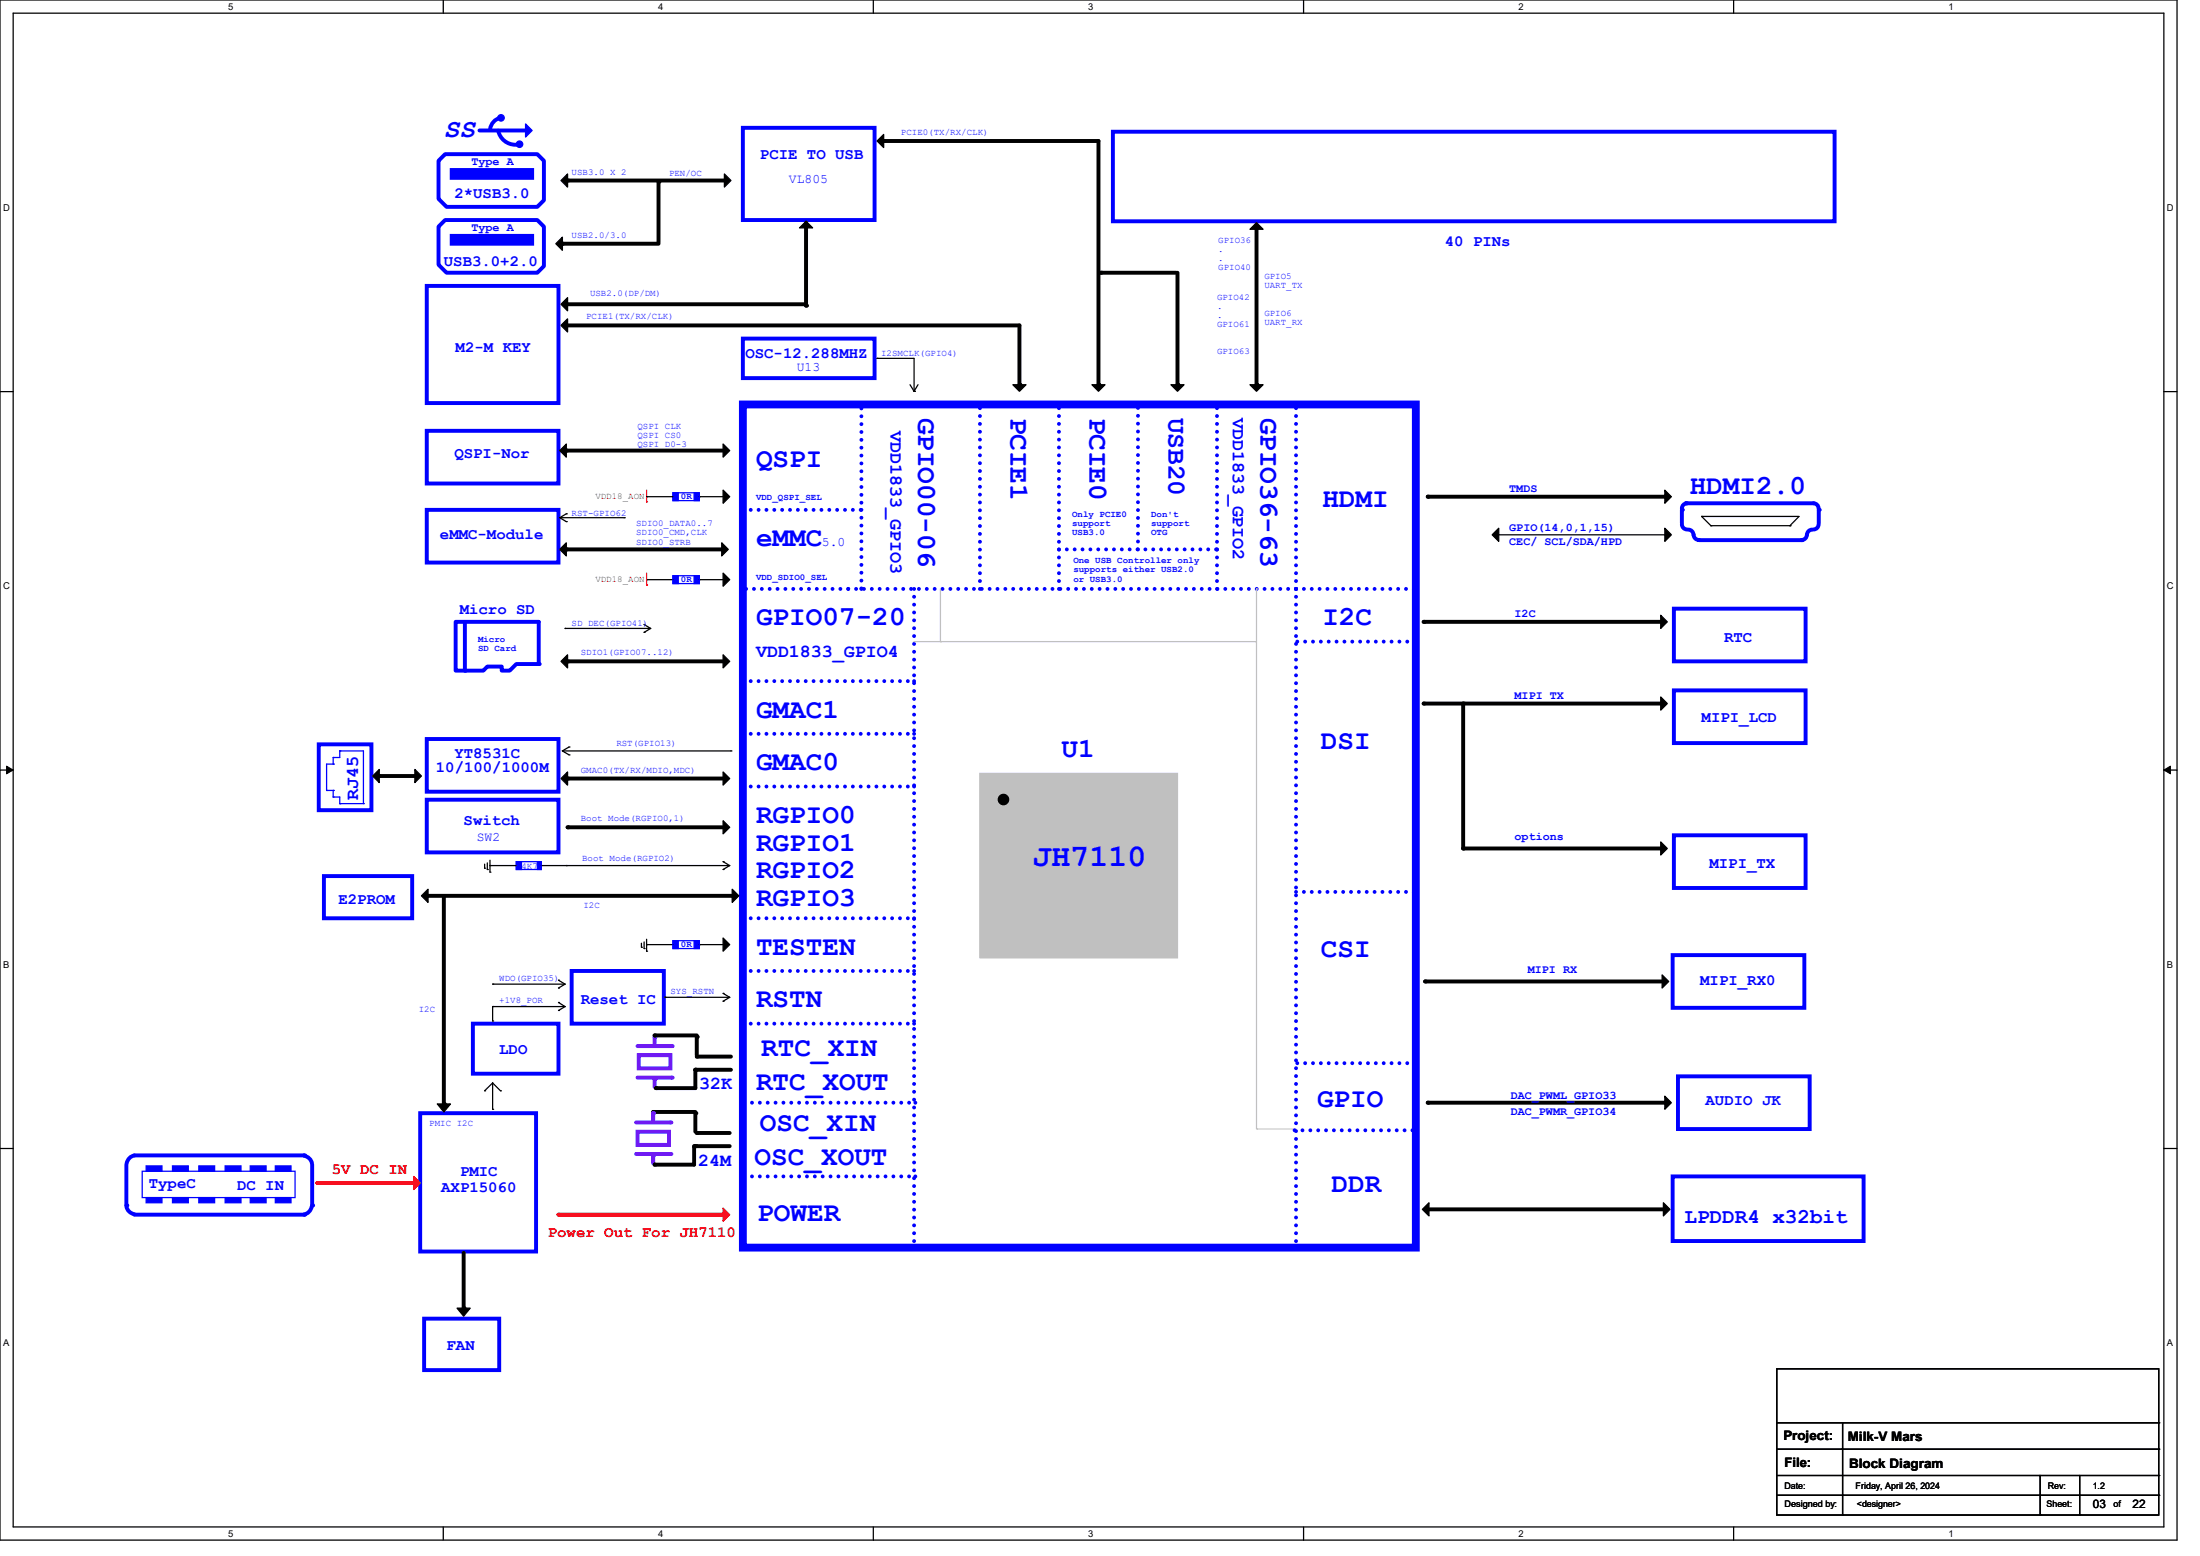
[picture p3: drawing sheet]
<svg xmlns="http://www.w3.org/2000/svg" width="297mm" height="210mm" viewBox="0 0 297 210" stroke-linecap="round" stroke-linejoin="round" font-family="sans-serif">
<path d="M0 0h293.9v207.9h-293.9zM1.8 1.8h290.3v204.3h-290.3z" fill="none" stroke="#000" stroke-width=".17"/>
<g fill="#fff">
<path d="M30.8 .2h.7v1.4h-.7z"/>
<path d="M30.8 206.3h.7v1.4h-.7z"/>
</g>
<path d="M59.8 0v1.8M59.8 206.1v1.8" fill="none" stroke="#000" stroke-width=".17"/>
<g fill="#fff">
<path d="M88.9 .2h.7v1.4h-.7z"/>
<path d="M88.9 206.3h.7v1.4h-.7z"/>
</g>
<path d="M117.9 0v1.8M117.9 206.1v1.8" fill="none" stroke="#000" stroke-width=".17"/>
<g fill="#fff">
<path d="M146.9 .2h.7v1.4h-.7z"/>
<path d="M146.9 206.3h.7v1.4h-.7z"/>
</g>
<path d="M176 0v1.8M176 206.1v1.8" fill="none" stroke="#000" stroke-width=".17"/>
<g fill="#fff">
<path d="M205 .2h.7v1.4h-.7z"/>
<path d="M205 206.3h.7v1.4h-.7z"/>
</g>
<path d="M234 0v1.8M234 206.1v1.8" fill="none" stroke="#000" stroke-width=".17"/>
<g fill="#fff">
<path d="M263.1 .2h.7v1.4h-.7z"/>
<path d="M263.1 206.3h.7v1.4h-.7z"/>
<path d="M.4 27.3h1v1.4h-1z"/>
<path d="M292.6 27.3h.9v1.4h-.9z"/>
<path d="M.4 78.4h1v1.4h-1z"/>
<path d="M292.6 78.4h.9v1.4h-.9z"/>
</g>
<path d="M0 52.9h1.8M292.1 52.9h1.8" fill="none" stroke="#000" stroke-width=".17"/>
<g fill="#fff">
<path d="M.4 129.5h.9v1.4h-.9z"/>
<path d="M292.6 129.5h.8v1.4h-.8z"/>
</g>
<path d="M0 103.9h1.8M292.1 103.9h1.8" fill="none" stroke="#000" stroke-width=".17"/>
<path d="M.9 103.4l.9 .5-.9 .5zM292.1 103.9l.9-.5v1z" fill="#000" stroke="#000" stroke-width=".14"/>
<g fill="#fff">
<path d="M.4 180.5h.9v1.4h-.9z"/>
<path d="M292.5 180.5h.9v1.4h-.9z"/>
</g>
<path d="M0 155h1.8M292.1 155h1.8" fill="none" stroke="#000" stroke-width=".17"/>
<path d="M143 74.1h21.3" fill="none" stroke="#00f" stroke-width=".53" stroke-dasharray="0 1.1"/>
<circle cx="164.3" cy="74.1" r=".26" fill="#00f" stroke-dasharray="0 1.1"/>
<circle cx="136.7" cy="108.8" r=".88" fill="#400000" stroke="#400000" stroke-width=".17"/>
<path d="M225.8 158.8h25.8v8.7h-25.8z" fill="none" stroke="#00f" stroke-width=".53"/>
<path d="M116.3 68.8v10.7" fill="none" stroke="#00f" stroke-width=".53" stroke-dasharray="0 1.1"/>
<circle cx="116.3" cy="79.5" r=".26" fill="#00f" stroke-dasharray="0 1.1"/>
<path d="M100.3 68.8h16v-14.2M132.3 79.5v-24.9" fill="none" stroke="#00f" stroke-width=".53" stroke-dasharray="0 1.1"/>
<circle cx="132.3" cy="54.6" r=".26" fill="#00f" stroke-dasharray="0 1.1"/>
<path d="M100.3 54.6h90.8v113.8h-90.8z" fill="none" stroke="#00f" stroke-width="1.1"/>
<path d="M143 79.5v-24.9" fill="none" stroke="#00f" stroke-width=".53" stroke-dasharray="0 1.1"/>
<circle cx="143" cy="54.6" r=".26" fill="#00f" stroke-dasharray="0 1.1"/>
<path d="M164.3 79.5v-24.9" fill="none" stroke="#00f" stroke-width=".53" stroke-dasharray="0 1.1"/>
<circle cx="164.3" cy="54.6" r=".26" fill="#00f" stroke-dasharray="0 1.1"/>
<path d="M153.6 74.1v-19.5" fill="none" stroke="#00f" stroke-width=".53" stroke-dasharray="0 1.1"/>
<circle cx="153.6" cy="54.6" r=".26" fill="#00f" stroke-dasharray="0 1.1"/>
<path d="M100.3 91.9h23.1" fill="none" stroke="#00f" stroke-width=".53" stroke-dasharray="0 1.1"/>
<circle cx="123.4" cy="91.9" r=".26" fill="#00f" stroke-dasharray="0 1.1"/>
<path d="M123.4 79.5v88.9" fill="none" stroke="#00f" stroke-width=".53" stroke-dasharray="0 1.1"/>
<circle cx="123.4" cy="168.4" r=".26" fill="#00f" stroke-dasharray="0 1.1"/>
<path d="M175 79.5v-24.9" fill="none" stroke="#00f" stroke-width=".53" stroke-dasharray="0 1.1"/>
<circle cx="175" cy="54.6" r=".26" fill="#00f" stroke-dasharray="0 1.1"/>
<path d="M100.3 99h23.1" fill="none" stroke="#00f" stroke-width=".53" stroke-dasharray="0 1.1"/>
<circle cx="123.4" cy="99" r=".26" fill="#00f" stroke-dasharray="0 1.1"/>
<path d="M114.5 79.5h-14.2" fill="none" stroke="#00f" stroke-width=".53" stroke-dasharray="0 1.1"/>
<circle cx="100.3" cy="79.5" r=".26" fill="#00f" stroke-dasharray="0 1.1"/>
<path d="M100.3 106.2h23.1" fill="none" stroke="#00f" stroke-width=".53" stroke-dasharray="0 1.1"/>
<circle cx="123.4" cy="106.2" r=".26" fill="#00f" stroke-dasharray="0 1.1"/>
<path d="M100.3 138.2h23.1" fill="none" stroke="#00f" stroke-width=".53" stroke-dasharray="0 1.1"/>
<circle cx="123.4" cy="138.2" r=".26" fill="#00f" stroke-dasharray="0 1.1"/>
<path d="M100.3 123.9h23.1" fill="none" stroke="#00f" stroke-width=".53" stroke-dasharray="0 1.1"/>
<circle cx="123.4" cy="123.9" r=".26" fill="#00f" stroke-dasharray="0 1.1"/>
<path d="M175 79.5h16" fill="none" stroke="#00f" stroke-width=".53" stroke-dasharray="0 1.1"/>
<circle cx="191" cy="79.5" r=".26" fill="#00f" stroke-dasharray="0 1.1"/>
<path d="M100.3 131h23.1" fill="none" stroke="#00f" stroke-width=".53" stroke-dasharray="0 1.1"/>
<circle cx="123.4" cy="131" r=".26" fill="#00f" stroke-dasharray="0 1.1"/>
<path d="M175 79.5v88.9" fill="none" stroke="#00f" stroke-width=".53" stroke-dasharray="0 1.1"/>
<circle cx="175" cy="168.4" r=".26" fill="#00f" stroke-dasharray="0 1.1"/>
<path d="M114.5 79.5h60.5" fill="none" stroke="#00f" stroke-width=".53" stroke-dasharray="0 1.1"/>
<circle cx="175" cy="79.5" r=".26" fill="#00f" stroke-dasharray="0 1.1"/>
<path d="M100.5 148.8h23.1" fill="none" stroke="#00f" stroke-width=".53" stroke-dasharray="0 1.1"/>
<circle cx="123.6" cy="148.8" r=".26" fill="#00f" stroke-dasharray="0 1.1"/>
<path d="M100.3 168.4h90.7" fill="none" stroke="#00f" stroke-width=".53" stroke-dasharray="0 1.1"/>
<circle cx="191" cy="168.4" r=".26" fill="#00f" stroke-dasharray="0 1.1"/>
<path d="M175.1 143.5h16" fill="none" stroke="#00f" stroke-width=".53" stroke-dasharray="0 1.1"/>
<circle cx="191.1" cy="143.5" r=".26" fill="#00f" stroke-dasharray="0 1.1"/>
<path d="M175 120.4h16" fill="none" stroke="#00f" stroke-width=".53" stroke-dasharray="0 1.1"/>
<circle cx="191" cy="120.4" r=".26" fill="#00f" stroke-dasharray="0 1.1"/>
<path d="M127 79.5v7.1M169.6 79.5h.1M169.6 79.5v7.1M123.4 86.6h46.2v65.8h5.4M127 86.6h.1" fill="none" stroke="#c0c0c0" stroke-width=".17"/>
<path d="M132.3 104.4h26.7v24.9h-26.7z" fill-rule="evenodd" fill="#c0c0c0" stroke="#c0c0c0" stroke-width=".17"/>
<g fill="#000" stroke="#000" stroke-width=".17">
<path d="M76.5 59.9v1.8l-.9-.9z" fill-rule="evenodd"/>
<path d="M97.6 59.9l.9 .9-.9 .9z" fill-rule="evenodd"/>
<path d="M136.7 51.9h1.8l-.9 .9z" fill-rule="evenodd"/>
<path d="M147.4 51.9h1.8l-.9 .9z" fill-rule="evenodd"/>
<path d="M158.1 51.9h1.8l-.9 .9z" fill-rule="evenodd"/>
<path d="M168.7 51.9h1.8l-.9 .9z" fill-rule="evenodd"/>
<path d="M76.5 73.3v1.7l-.9-.9z" fill-rule="evenodd"/>
<path d="M97.4 73.3l.9 .8-.9 .9z" fill-rule="evenodd"/>
<path d="M97.6 66.1l.9 .9-.9 .9z" fill-rule="evenodd"/>
<path d="M97.6 77.3l.9 .9-.9 .9z" fill-rule="evenodd"/>
<path d="M76.6 88.4v1.7l-.9-.8z" fill-rule="evenodd"/>
<path d="M97.6 88.4l.9 .9-.9 .8z" fill-rule="evenodd"/>
<path d="M76.6 104.2v1.8l-.9-.9z" fill-rule="evenodd"/>
<path d="M97.6 104.2l.9 .9-.9 .9z" fill-rule="evenodd"/>
<path d="M97.6 110.8l.9 .9-.9 .8z" fill-rule="evenodd"/>
<path d="M97.6 126.6l.9 .9-.9 .9z" fill-rule="evenodd"/>
<circle cx="135.5" cy="107.9" r=".7"/>
</g>
<path d="M148.3 19v32.9M159 36.8v15.1M169.6 30.8v21.1M137.6 43.9v8M76.5 60.8h21.1M76.5 74.1h20.9M76.6 89.3h21M76.6 105.1h21M76.6 111.7h21M94.1 142.6h4.6" fill="none" stroke="#000" stroke-width=".53"/>
<g fill="#000">
<circle cx="137.6" cy="51.9" r=".26"/>
<circle cx="148.3" cy="51.9" r=".26"/>
<circle cx="159" cy="51.9" r=".26"/>
<circle cx="169.6" cy="51.9" r=".26"/>
<circle cx="76.5" cy="60.8" r=".26"/>
<circle cx="76.5" cy="74.1" r=".26"/>
<circle cx="76.6" cy="89.3" r=".26"/>
<circle cx="76.6" cy="111.7" r=".26"/>
<circle cx="76.6" cy="105.1" r=".26"/>
<circle cx="94.1" cy="142.6" r=".26"/>
</g>
<path d="M57.6 58.1h17.8v7.2h-17.8zM57.6 68.8h17.8v7.1h-17.8zM57.6 99.7h17.8v7.1h-17.8zM57.6 107.9h17.8v7.1h-17.8z" fill="none" stroke="#00f" stroke-width=".53"/>
<g fill="#00f" stroke="#00f" stroke-width=".17">
<path d="M93.7 66.5h.7v1.1h-.7z" fill-rule="evenodd"/>
<path d="M90.8 66.5h.8v1.1h-.8z" fill-rule="evenodd"/>
<path d="M93.7 77.7h.7v1.1h-.7z" fill-rule="evenodd"/>
<path d="M90.8 77.7h.8v1.1h-.8z" fill-rule="evenodd"/>
<path d="M93.7 127h.7v1h-.7z" fill-rule="evenodd"/>
<path d="M90.8 127h.8v1h-.8z" fill-rule="evenodd"/>
</g>
<g fill="none" stroke="#000" stroke-width=".17">
<path d="M75.6 69.9l.9 .5M75.6 69.9h8.7M76.5 69.3h.1M76.5 70.4h.1M76.5 69.3l-.9 .6M84.3 69.9h.1M87.3 67h.1M87.3 78.2h.1M87.3 67h3.5M87.3 78.2h3.5M94.4 67h.1M94.4 78.2h.1"/>
<path d="M94.4 67h3.2M94.4 78.2h3.2M76.5 116.8h.1M76.5 116.8h22M97.6 116.3h.1M97.6 117.3h.1M97.6 116.3l.9 .5M98.5 116.8l-.9 .5M86.6 127.8h.1M86.6 127.3v.5M87 128h.1M87 127.1v.9"/>
<path d="M87.3 127.5h.1M87.3 128.4h.1M87.3 127.5h3.5M87.3 126.8v1.6M94.4 127.5h.1M94.4 127.5h3.2"/>
</g>
<path d="M90.8 66.5h3.6v1.1h-3.6zM90.8 77.7h3.6v1.1h-3.6zM90.8 127h3.6v1h-3.6z" fill="none" stroke="#00f" stroke-width=".17"/>
<path d="M87.3 67.7h.1M87.3 79h.1M87.3 66.1v1.6M87.3 77.3v1.7" fill="none" stroke="#f00" stroke-width=".17"/>
<path d="M86.1 141.2h4.6M86.2 142.4h4.3v1.8h-4.3z" fill="none" stroke="#8000ff" stroke-width=".53"/>
<circle cx="90.7" cy="141.2" r=".26" fill="#8000ff"/>
<path d="M88.4 139.9v.9" fill="none" stroke="#8000ff" stroke-width=".53"/>
<circle cx="88.4" cy="139.9" r=".26" fill="#8000ff"/>
<path d="M88.4 145.6v1.1" fill="none" stroke="#8000ff" stroke-width=".53"/>
<circle cx="88.4" cy="145.6" r=".26" fill="#8000ff"/>
<path d="M94.1 139.9v2.5M93.9 144.4h4.8" fill="none" stroke="#000" stroke-width=".53"/>
<g fill="#000">
<circle cx="94.1" cy="139.9" r=".26"/>
<circle cx="93.9" cy="144.4" r=".26"/>
</g>
<path d="M86.1 145.4h4.6" fill="none" stroke="#8000ff" stroke-width=".53"/>
<circle cx="90.7" cy="145.4" r=".26" fill="#8000ff"/>
<path d="M88.4 139.7h5.7M88.5 146.9h5.4M93.9 154.7h4.6" fill="none" stroke="#000" stroke-width=".53"/>
<g fill="#000">
<circle cx="88.4" cy="139.7" r=".26"/>
<circle cx="88.5" cy="146.9" r=".26"/>
<circle cx="93.9" cy="154.7" r=".26"/>
</g>
<path d="M85.9 155.7h4.6" fill="none" stroke="#8000ff" stroke-width=".53"/>
<circle cx="90.5" cy="155.7" r=".26" fill="#8000ff"/>
<path d="M85.9 151.5h4.6" fill="none" stroke="#8000ff" stroke-width=".53"/>
<circle cx="90.5" cy="151.5" r=".26" fill="#8000ff"/>
<path d="M93.9 144.4v2.5" fill="none" stroke="#000" stroke-width=".53"/>
<circle cx="93.9" cy="144.4" r=".26" fill="#000"/>
<path d="M88.2 155.9v1.1" fill="none" stroke="#8000ff" stroke-width=".53"/>
<circle cx="88.2" cy="155.9" r=".26" fill="#8000ff"/>
<path d="M88.2 150.1h5.7M93.7 154.7v2.5M93.9 150.2v2.5M94.1 152.9h4.4" fill="none" stroke="#000" stroke-width=".53"/>
<g fill="#000">
<circle cx="88.2" cy="150.1" r=".26"/>
<circle cx="93.7" cy="154.7" r=".26"/>
<circle cx="93.9" cy="150.2" r=".26"/>
<circle cx="94.1" cy="152.9" r=".26"/>
</g>
<path d="M86.1 152.7h4.2v1.8h-4.2zM88.2 150.2v.9" fill="none" stroke="#8000ff" stroke-width=".53"/>
<circle cx="88.2" cy="150.2" r=".26" fill="#8000ff"/>
<path d="M119.3 19h29M75.9 32.9h13M76.6 24.4h21.2M88.9 24.5v8.2M148.6 36.8h10.2M76.5 43.9h61.1M88.4 157.2h5.3" fill="none" stroke="#000" stroke-width=".53"/>
<g fill="#000">
<circle cx="119.3" cy="19" r=".26"/>
<circle cx="75.9" cy="32.9" r=".26"/>
<circle cx="76.6" cy="24.4" r=".26"/>
<circle cx="88.9" cy="24.5" r=".26"/>
<circle cx="148.6" cy="36.8" r=".26"/>
<circle cx="76.5" cy="43.9" r=".26"/>
<circle cx="88.4" cy="157.2" r=".26"/>
</g>
<path d="M100.3 17.3h17.8v12.4h-17.8zM150.2 17.8h97.5v12.1h-97.5zM57.6 38.6h17.8v15.8h-17.8zM100.3 45.7h17.8v5.3h-17.8zM227.1 70.8a.7 .7 0 0 0 .7 .7M227.9 71.5a.7 .7 0 0 1 .7 .7M229.4 72.9h13.8M244.6 71.5a.7 .7 0 0 0-.7 .7M63.8 138.2h11.6v6.7h-11.6zM77.2 131h12.4v7.2h-12.4zM56.7 150.2h15.7v18.7h-15.7z" fill="none" stroke="#00f" stroke-width=".53"/>
<g fill="none" stroke="#000" stroke-width=".17">
<path d="M118.4 48.4h.1M118.4 48.4h5v4.4M122.9 51.9l.5 .9M123.4 52.8h.1M123.9 51.9l-.5 .9M76.3 84.8h.1M76.3 84.8h11.5M87 84.3h.1M87 85.3h.1M87 84.3l.8 .5M87.8 84.8l-.8 .5M75.9 101.3l.9 .6"/>
<path d="M75.9 101.3h22.8M76.8 100.8h.1M76.8 101.9h.1M76.8 100.8l-.9 .5M98.7 101.3h.1M66.5 135.8h.1M66.5 137.8h.1M66.5 132.8h.1M66.5 135.8v2M66.5 135.8h9.8M66.5 132.8h9.8M75.4 135.3h.1"/>
<path d="M75.4 136.4h.1M75.4 132.3h.1M75.4 133.3h.1M75.4 135.3l.9 .5M75.4 132.3l.9 .5M76.3 135.8l-.9 .6M76.3 132.8l-.9 .5M89.8 134.6h.1M89.8 134.6h8.7M97.6 134.1h.1M97.6 135.1h.1M97.6 134.1l.9 .5"/>
<path d="M98.5 134.6l-.9 .5M65.4 147.2h.1M66.5 149.7h.1M66.5 146.2v3.5M66.5 146.2l-1.1 1M66.5 146.2l1.1 1M67.6 147.2h.1"/>
</g>
<g fill="#000" stroke="#000" stroke-width=".17">
<path d="M118.4 19l.9-.9v1.8z" fill-rule="evenodd"/>
<path d="M75.9 32v1.8l-.9-.9z" fill-rule="evenodd"/>
<path d="M76.6 23.5v1.8l-.9-.9z" fill-rule="evenodd"/>
<path d="M97.8 23.5l.9 .9-.9 .9z" fill-rule="evenodd"/>
<path d="M169.6 30.1l.9 .8h-1.8z" fill-rule="evenodd"/>
<path d="M76.6 43v1.8l-.9-.9z" fill-rule="evenodd"/>
</g>
<circle cx="243.2" cy="72.9" r=".26" fill="#00f"/>
<path d="M231 71h10.6M241.6 71h.1" fill="none" stroke="#000" stroke-width=".17"/>
<path d="M227.1 68.8v1.8M243.9 72.2a.7 .7 0 0 1-.7 .7" fill="none" stroke="#00f" stroke-width=".53"/>
<circle cx="227.1" cy="68.8" r=".26" fill="#00f"/>
<path d="M227.8 67.9a.7 .7 0 0 0-.7 .7M244.8 67.9a.7 .7 0 0 1 .7 .7M245.5 70.8a.7 .7 0 0 1-.7 .7M245.5 68.8v1.8" fill="none" stroke="#00f" stroke-width=".53"/>
<path d="M229.7 69.7h.1M229.7 69.7h13.2l-1.3 1.3M229.7 69.7l1.3 1.3M231 71h.1M241.6 71h.1" fill="none" stroke="#000" stroke-width=".17"/>
<circle cx="245.5" cy="68.8" r=".26" fill="#00f"/>
<path d="M227.6 67.9h17.2" fill="none" stroke="#00f" stroke-width=".53"/>
<circle cx="227.6" cy="67.9" r=".26" fill="#00f"/>
<path d="M192.7 67h32.4M192.2 95h32.4M197.5 95v19.5h27.1M192.4 132.5h32.3M192.7 148.8h32.4" fill="none" stroke="#000" stroke-width=".53"/>
<g fill="#000">
<circle cx="192.7" cy="67" r=".26"/>
<circle cx="192.2" cy="95" r=".26"/>
<circle cx="197.5" cy="95" r=".26"/>
<circle cx="197.5" cy="114.5" r=".26"/>
<circle cx="192.4" cy="132.5" r=".26"/>
<circle cx="192.7" cy="148.8" r=".26"/>
</g>
<g fill="#000" stroke="#000" stroke-width=".17">
<path d="M202.3 71.3v1.8l-.9-.9z" fill-rule="evenodd"/>
<path d="M224.7 66.1l.9 .9-.9 .9z" fill-rule="evenodd"/>
<path d="M224.7 71.3l.9 .9-.9 .9z" fill-rule="evenodd"/>
<path d="M224.2 94.1l.9 .9-.9 .8z" fill-rule="evenodd"/>
<path d="M224.2 113.6l.9 .9-.9 .9z" fill-rule="evenodd"/>
<path d="M224.4 131.6l.9 .9-.9 .8z" fill-rule="evenodd"/>
<path d="M224.7 147.9l.9 .9-.9 .9z" fill-rule="evenodd"/>
</g>
<path d="M228.6 72.2a.7 .7 0 0 0 .8 .7M226 93.2h17.8v7.1h-17.8zM226 112.7h17.8v7.1h-17.8zM225.8 128.9h17.8v7.1h-17.8zM18.1 155.9a1.3 1.3 0 0 0-1 1.1M41.1 156a1.31 1.31 0 0 1 1 1M42.1 157.2v5.5M226.5 145.3h17.8v7.1h-17.8zM42.1 162.8a1.31 1.31 0 0 1-1 1.1" fill="none" stroke="#00f" stroke-width=".53"/>
<path d="M202 72.2h.1M202 72.2h23.1" fill="none" stroke="#000" stroke-width=".17"/>
<circle cx="42.1" cy="162.7" r=".26" fill="#00f"/>
<path d="M17.1 157.2v5.5" fill="none" stroke="#00f" stroke-width=".53"/>
<circle cx="17.1" cy="162.7" r=".26" fill="#00f"/>
<path d="M18.1 155.9h23" fill="none" stroke="#00f" stroke-width=".53"/>
<circle cx="41.1" cy="155.9" r=".26" fill="#00f"/>
<path d="M18.1 163.9h23" fill="none" stroke="#00f" stroke-width=".53"/>
<circle cx="41.1" cy="163.9" r=".26" fill="#00f"/>
<path d="M61.5 83.9h11.2v5.7h-3l-.9 .9h-1.1v-.5h-1.9l-.5 .5h-3.8zM43 100.5h7.1v8.8h-7.1zM17.1 162.9a1.32 1.32 0 0 0 1.1 1" fill="none" stroke="#00f" stroke-width=".53"/>
<g fill="none" stroke="#00f" stroke-width=".17">
<path d="M44.1 106.7h.1M44.1 106.7h.9M45 106.7h.1M45 107.6h.1M45 103.1h.1M45 102.2h.1M45 107.6h.9v.9M45 102.2v.9M45 106.7v.9M45 103.1h-.9v3.6M45.9 108.5h.1M45.9 101.3h.1"/>
<path d="M45.9 108.5h3.2M45.9 101.3h3.2v7.2M45.9 101.3v.9h-.9M49.1 108.5h.1M19.2 158.1h20.6v3.5h-20.6z"/>
</g>
<g fill="#00f" stroke="#00f" stroke-width=".17">
<path d="M19.7 157.4h2.2v.7h-2.2z" fill-rule="evenodd"/>
<path d="M37.2 157.4h2.1v.7h-2.1z" fill-rule="evenodd"/>
<path d="M33.8 157.4h2.1v.7h-2.1z" fill-rule="evenodd"/>
<path d="M23.3 157.4h2.1v.7h-2.1z" fill-rule="evenodd"/>
<path d="M26.8 157.4h2.2v.7h-2.2z" fill-rule="evenodd"/>
<path d="M30.4 157.4h2.1v.7h-2.1z" fill-rule="evenodd"/>
<path d="M19.7 161.6h2.2v.7h-2.2z" fill-rule="evenodd"/>
<path d="M37.2 161.6h2.1v.7h-2.1z" fill-rule="evenodd"/>
<path d="M33.8 161.6h2.1v.7h-2.1z" fill-rule="evenodd"/>
<path d="M23.3 161.6h2.1v.7h-2.1z" fill-rule="evenodd"/>
<path d="M26.8 161.6h2.2v.7h-2.2z" fill-rule="evenodd"/>
<path d="M30.4 161.6h2.1v.7h-2.1z" fill-rule="evenodd"/>
</g>
<path d="M51 104.7h5.4" fill="none" stroke="#000" stroke-width=".53"/>
<circle cx="51" cy="104.7" r=".26" fill="#000"/>
<g fill="#000" stroke="#000" stroke-width=".17">
<path d="M51.2 103.8v1.8l-.9-.9z" fill-rule="evenodd"/>
<path d="M56 103.8l.9 .9-.9 .9z" fill-rule="evenodd"/>
</g>
<circle cx="72.7" cy="89.6" r=".26" fill="#00f"/>
<path d="M62.8 83.9v6.6" fill="none" stroke="#00f" stroke-width=".53"/>
<circle cx="62.8" cy="90.5" r=".26" fill="#00f"/>
<path d="M64.7 17.6h6.4M59.2 21.7l.9-.9h12.4l.9 .9v5.3l-.9 .9h-12.2l-1.1-1.1zM59.2 30.6l.9-.9h12.4l.9 .9v5.3l-.9 .9h-12.2l-1.1-1.1z" fill="none" stroke="#00f" stroke-width=".53"/>
<g fill="#00f" stroke="#00f" stroke-width=".53">
<path d="M61 22.9h10.8v1.1h-10.8z" fill-rule="evenodd"/>
<path d="M61 31.8h10.8v1.1h-10.8z" fill-rule="evenodd"/>
</g>
<circle cx="71.1" cy="17.6" r=".26" fill="#00f"/>
<g fill="#00f" stroke="#00f" stroke-width=".17">
<path d="M71 16.7l.8 .9-.8 .9z" fill-rule="evenodd"/>
<path d="M72.5 116.3h.6v1h-.6z" fill-rule="evenodd"/>
<path d="M69.7 116.3h.7v1h-.7z" fill-rule="evenodd"/>
<circle cx="67.6" cy="15.9" r=".43"/>
<circle cx="70.1" cy="19.5" r=".43"/>
</g>
<path d="M67.3 17.6a2.39 2.39 0 0 0 2.8 1.9M67.5 15.9a1.85 1.85 0 0 0-1.3 1.5" fill="none" stroke="#00f" stroke-width=".53"/>
<path d="M65.4 117.2h.1M65.4 116.6v.6M65.8 117.3h.1M65.8 116.5v.8M66.1 116.8h.1M66.1 117.7h.1M66.1 116.8h3.6M66.1 116.1v1.6M73.1 116.8h.1M73.1 116.8h3.4" fill="none" stroke="#000" stroke-width=".17"/>
<path d="M69.7 116.3h3.4v1h-3.4z" fill="none" stroke="#00f" stroke-width=".17"/>
<path d="M224.6 162.3l.8 .9-.8 .9z" fill-rule="evenodd" fill="#000" stroke="#000" stroke-width=".17"/>
<path d="M192.6 163.2h32.3" fill="none" stroke="#000" stroke-width=".53"/>
<circle cx="192.6" cy="163.2" r=".26" fill="#000"/>
<path d="M174.8 152.5h16" fill="none" stroke="#00f" stroke-width=".53" stroke-dasharray="0 1.1"/>
<circle cx="190.8" cy="152.5" r=".26" fill="#00f" stroke-dasharray="0 1.1"/>
<path d="M192.9 162.3v1.8l-.9-.9z" fill-rule="evenodd" fill="#000" stroke="#000" stroke-width=".17"/>
<path d="M42.8 159.7h13.2" fill="none" stroke="#f00" stroke-width=".53"/>
<circle cx="42.8" cy="159.7" r=".26" fill="#f00"/>
<path d="M75.4 163.9h22.4" fill="none" stroke="#f00" stroke-width=".53"/>
<circle cx="75.4" cy="163.9" r=".26" fill="#f00"/>
<path d="M97.6 163l.9 .9-.9 .9z" fill-rule="evenodd" fill="#f00" stroke="#f00" stroke-width=".17"/>
<path d="M100.5 158.8h23.1" fill="none" stroke="#00f" stroke-width=".53" stroke-dasharray="0 1.1"/>
<circle cx="123.6" cy="158.8" r=".26" fill="#00f" stroke-dasharray="0 1.1"/>
<g fill="#000" stroke="#000" stroke-width=".17">
<path d="M107.9 30.8l.9-.9 .9 .9z" fill-rule="evenodd"/>
<path d="M76.6 40.2v1.8l-.9-.9z" fill-rule="evenodd"/>
<path d="M224.2 83l.9 .9-.9 .9z" fill-rule="evenodd"/>
<path d="M57.8 120v1.8l-.9-.9z" fill-rule="evenodd"/>
<path d="M98.8 120l.9 .9-.9 .9z" fill-rule="evenodd"/>
<path d="M59 149h1.8l-.9 1.1z" fill-rule="evenodd"/>
</g>
<path d="M108.8 30.1v11.2M76.5 41.1h32.1M192.2 83.9h32.4M57.6 120.9h41.6M59.9 121.1v27.9" fill="none" stroke="#000" stroke-width=".53"/>
<g fill="#000">
<circle cx="76.5" cy="41.1" r=".26"/>
<circle cx="108.8" cy="41.3" r=".26"/>
<circle cx="192.2" cy="83.9" r=".26"/>
<circle cx="57.6" cy="120.9" r=".26"/>
<circle cx="59.9" cy="149" r=".26"/>
</g>
<path d="M226 82.1h17.8v7.2h-17.8zM43.7 118.2h11.9v5.7h-11.9z" fill="none" stroke="#00f" stroke-width=".53"/>
<path d="M55.8 158.8l.9 .9-.9 .8z" fill-rule="evenodd" fill="#f00" stroke="#f00" stroke-width=".17"/>
<path d="M175.1 86.6h16" fill="none" stroke="#00f" stroke-width=".53" stroke-dasharray="0 1.1"/>
<circle cx="191.1" cy="86.6" r=".26" fill="#00f" stroke-dasharray="0 1.1"/>
<path d="M57.3 178h10.1v6.9h-10.1z" fill="none" stroke="#00f" stroke-width=".53"/>
<path d="M61.7 176.6h1.8l-.9 1z" fill-rule="evenodd" fill="#000" stroke="#000" stroke-width=".17"/>
<path d="M62.6 169.1v7.5" fill="none" stroke="#000" stroke-width=".53"/>
<circle cx="62.6" cy="176.6" r=".26" fill="#000"/>
<g fill="none" stroke="#000" stroke-width=".17">
<path d="M239.9 184.7h51.5v19.8h-51.5zM239.9 192h51.5M239.9 195.6h51.5M239.9 199.1h51.5M248.8 192v12.5M275.4 199.1v5.4M280.8 199.1v5.4M291.4 192h.1M291.4 195.6h.1M291.4 199.1h.1M239.9 201.8h51.5M248.8 204.5h.1"/>
<path d="M275.4 204.5h.1M280.8 204.5h.1M291.4 201.8h.1"/>
</g>
<text font-size="4.3" fill="#00f" x="139.4" y="116.8">JH7110</text>
<g font-size="3.7" fill="#00f">
<text x="124" y="56.4" transform="rotate(90 124 56.4)">GPIO00-06</text>
<text x="136.4" y="56.4" transform="rotate(90 136.4 56.4)">PCIE1</text>
<text x="147.1" y="56.4" transform="rotate(90 147.1 56.4)">PCIE0</text>
<text x="170.2" y="56.4" transform="rotate(90 170.2 56.4)">GPIO36-63</text>
<text x="102.1" y="63.1">QSPI</text>
<text x="178.5" y="68.4">HDMI</text>
<text x="228.1" y="66.6">HDMI2.0</text>
<text x="102.1" y="73.7">eMMC</text>
<text x="102.1" y="84.4">GPIO07-20</text>
<text x="178.5" y="84.4">I2C</text>
<text x="102.1" y="96.8">GMAC1</text>
<text x="178.3" y="101.1">DSI</text>
<text x="102.1" y="104">GMAC0</text>
<text x="143.3" y="102.2">U1</text>
<text x="102.1" y="111.1">RGPIO0</text>
<text x="102.1" y="114.8">RGPIO1</text>
<text x="102.1" y="118.5">RGPIO2</text>
<text x="102.1" y="122.2">RGPIO3</text>
<text x="102.1" y="128.8">TESTEN</text>
<text x="178.3" y="129.2">CSI</text>
<text x="102.1" y="136">RSTN</text>
<text x="102.8" y="142.5">RTC_XIN</text>
<text x="102.1" y="147.2">RTC_XOUT</text>
<text x="177.8" y="149.5">GPIO</text>
<text x="102.6" y="152.7">OSC_XIN</text>
<text x="101.9" y="157.3">OSC_XOUT</text>
<text x="179.7" y="160.8">DDR</text>
<text x="102.2" y="164.8">POWER</text>
</g>
<g font-size="3.5" fill="#00f">
<text x="59.9" y="18.5">SS</text>
<text x="157.7" y="56.4" transform="rotate(90 157.7 56.4)">USB20</text>
</g>
<text font-size="2.8" fill="#00f" x="227.4" y="165">LPDDR4 x32bit</text>
<g font-size="2.5" fill="#00f">
<text x="120.2" y="58.1" transform="rotate(90 120.2 58.1)">VDD1833_GPIO3</text>
<text x="166.4" y="56.4" transform="rotate(90 166.4 56.4)">VDD1833_GPIO2</text>
<text x="102.1" y="88.7">VDD1833_GPIO4</text>
<text x="48.3" y="107.9" transform="rotate(-90 48.3 107.9)">RJ45</text>
<text x="94.4" y="147">32K</text>
<text x="94.2" y="157.3">24M</text>
</g>
<g font-size="2.1" fill="#00f">
<text x="102.6" y="21.5">PCIE TO USB</text>
<text x="61.3" y="26.7">2*USB3.0</text>
<text x="59.9" y="35.9">USB3.0+2.0</text>
<text x="195.1" y="33.3">40 PINs</text>
<text x="61.5" y="47.5">M2-M KEY</text>
<text x="100.6" y="48.4">OSC-12.288MHZ</text>
<text x="61.3" y="61.9">QSPI-Nor</text>
<text x="59.4" y="72.7">eMMC-Module</text>
<text x="62.1" y="82.8">Micro SD</text>
<text x="232.8" y="86.6">RTC</text>
<text x="229.7" y="97.4">MIPI_LCD</text>
<text x="58.8" y="104.2">10/100/1000M</text>
<text x="61.3" y="102.2">YT8531C</text>
<text x="62.6" y="111.3">Switch</text>
<text x="230.8" y="117.2">MIPI_TX</text>
<text x="45.7" y="122">E2PROM</text>
<text x="78.4" y="135.5">Reset IC</text>
<text x="229.5" y="133">MIPI_RX0</text>
<text x="67.4" y="142.2">LDO</text>
<text x="230.3" y="149.2">AUDIO JK</text>
<text x="20.1" y="160.4">TypeC</text>
<text x="32" y="160.5">DC IN</text>
<text x="59.6" y="160.9">AXP15060</text>
<text x="62.1" y="158.8">PMIC</text>
<text x="60.3" y="182.2">FAN</text>
</g>
<g font-size="2.1" fill="#f00">
<text x="44.8" y="158.4">5V DC IN</text>
<text x="74" y="167">Power Out For JH7110</text>
</g>
<g font-size="1.8" fill="#00f">
<text x="106.5" y="24.7">VL805</text>
<text x="107.6" y="50.1">U13</text>
<text x="111" y="73.7">5.0</text>
<text x="64.4" y="113.6">SW2</text>
</g>
<g font-size="1.8">
<text x="240.8" y="194.4">Project:</text>
<text x="240.9" y="197.9">File:</text>
<text x="249.5" y="194.5">Milk-V Mars</text>
<text x="249.6" y="198.1">Block Diagram</text>
</g>
<g font-size="1.6" fill="#00f">
<text x="63.6" y="22.3">Type A</text>
<text x="63.6" y="31.2">Type A</text>
<text x="203.8" y="71.7">GPIO(14,0,1,15)</text>
<text x="203.8" y="66.4">TMDS</text>
<text x="203.8" y="73.5">CEC/ SCL/SDA/HPD</text>
<text x="204.5" y="83.3">I2C</text>
<text x="204.5" y="94.3">MIPI TX</text>
<text x="204.5" y="113.3">options</text>
<text x="206.2" y="131.3">MIPI RX</text>
<text x="203.9" y="148.4">DAC_PWML_GPIO33</text>
<text x="203.9" y="150.5">DAC_PWMR_GPIO34</text>
</g>
<g font-size="1.6">
<text x="282.6" y="203.6">03</text>
<text x="287.9" y="203.6">22</text>
</g>
<g font-size="1.3">
<text x="30.8" y="1.4">5</text>
<text x="88.9" y="1.4">4</text>
<text x="146.9" y="1.4">3</text>
<text x="205" y="1.4">2</text>
<text x="263" y="1.4">1</text>
<text x=".4" y="28.5">D</text>
<text x="292.5" y="28.5">D</text>
<text x=".4" y="79.5">C</text>
<text x="292.5" y="79.5">C</text>
<text x=".4" y="130.6">B</text>
<text x="292.5" y="130.6">B</text>
<text x=".4" y="181.7">A</text>
<text x="292.5" y="181.7">A</text>
<text x="30.8" y="207.4">5</text>
<text x="88.9" y="207.4">4</text>
<text x="146.9" y="207.4">3</text>
<text x="205" y="207.4">2</text>
<text x="263" y="207.4">1</text>
</g>
<g font-size="1.2" fill="#00f">
<text x="77.2" y="23.6">USB3.0 X 2</text>
<text x="90.3" y="23.7">PEN/OC</text>
<text x="121.6" y="18.2">PCIE0(TX/RX/CLK)</text>
<text x="77.2" y="32.1">USB2.0/3.0</text>
<text x="164.5" y="32.8">GPIO36</text>
<text x="164.5" y="34">.</text>
<text x="164.5" y="35.3">.</text>
<text x="79.7" y="39.9">USB2.0(DP/DM)</text>
<text x="164.3" y="40.4">GPIO42</text>
<text x="164.3" y="41.7">.</text>
<text x="164.5" y="36.5">GPIO40</text>
<text x="170.7" y="37.6">GPIO5</text>
<text x="170.7" y="38.8">UART_TX</text>
<text x="79.1" y="43.1">PCIE1(TX/RX/CLK)</text>
<text x="164.3" y="42.9">.</text>
<text x="164.3" y="44.1">GPIO61</text>
<text x="164.3" y="47.7">GPIO63</text>
<text x="170.7" y="42.6">GPIO6</text>
<text x="170.7" y="43.8">UART_RX</text>
<text x="119" y="48.1">I2SMCLK(GPIO4)</text>
<text x="86.1" y="57.9">QSPI CLK</text>
<text x="86.1" y="59.1">QSPI CS0</text>
<text x="86.1" y="60.4">QSPI D0-3</text>
<text x="77.2" y="69.6">RST-GPIO62</text>
<text x="85.9" y="71">SDIO0_DATA0..7</text>
<text x="91.9" y="67.3">0R</text>
<text x="102.1" y="67.5">VDD_QSPI_SEL</text>
<text x="144.7" y="69.8">Only PCIE0</text>
<text x="144.7" y="71">support</text>
<text x="155.4" y="69.8">Don't</text>
<text x="155.4" y="71">support</text>
<text x="85.9" y="73.5">SDIO0_STRB</text>
<text x="85.9" y="72.3">SDIO0_CMD,CLK</text>
<text x="144.7" y="72.3">USB3.0</text>
<text x="144.9" y="76">One USB Controller only</text>
<text x="144.9" y="77.3">supports either USB2.0</text>
<text x="155.4" y="72.3">OTG</text>
<text x="91.9" y="78.5">0R</text>
<text x="102.1" y="78.3">VDD_SDIO0_SEL</text>
<text x="144.9" y="78.5">or USB3.0</text>
<text x="64.5" y="86.7">Micro</text>
<text x="64.5" y="87.9">SD Card</text>
<text x="77.2" y="84.5">SD DEC(GPIO41)</text>
<text x="78.4" y="88.5">SDIO1(GPIO07..12)</text>
<text x="83.2" y="100.7">RST(GPIO13)</text>
<text x="78.4" y="104.3">GMAC0(TX/RX/MDIO,MDC)</text>
<text x="78.4" y="110.9">Boot Mode(RGPIO0,1)</text>
<text x="70.4" y="117.3">4K7</text>
<text x="78.6" y="116.2">Boot Mode(RGPIO2)</text>
<text x="78.8" y="122.6">I2C</text>
<text x="91.9" y="127.8">0R</text>
<text x="56.5" y="136.6">I2C</text>
<text x="67.4" y="135.4">+1V8_POR</text>
<text x="67.4" y="132.4">WDO(GPIO35)</text>
<text x="90.5" y="134.2">SYS_RSTN</text>
<text x="58" y="151.9">PMIC I2C</text>
</g>
<g font-size="1.2" fill="#f00">
<text x="80.4" y="67.3">VDD18_AON</text>
<text x="80.4" y="78.5">VDD18_AON</text>
</g>
<g font-size="1.2">
<text x="240.9" y="201">Date:</text>
<text x="240.9" y="203.5">Designed by:</text>
<text x="250.5" y="201">Friday, April 26, 2024</text>
<text x="250.7" y="203.5">&lt;designer&gt;</text>
<text x="276.3" y="203.5">Sheet:</text>
<text x="276.5" y="201">Rev:</text>
<text x="282.5" y="201">1.2</text>
<text x="285.3" y="203.5">of</text>
</g>
</svg>
